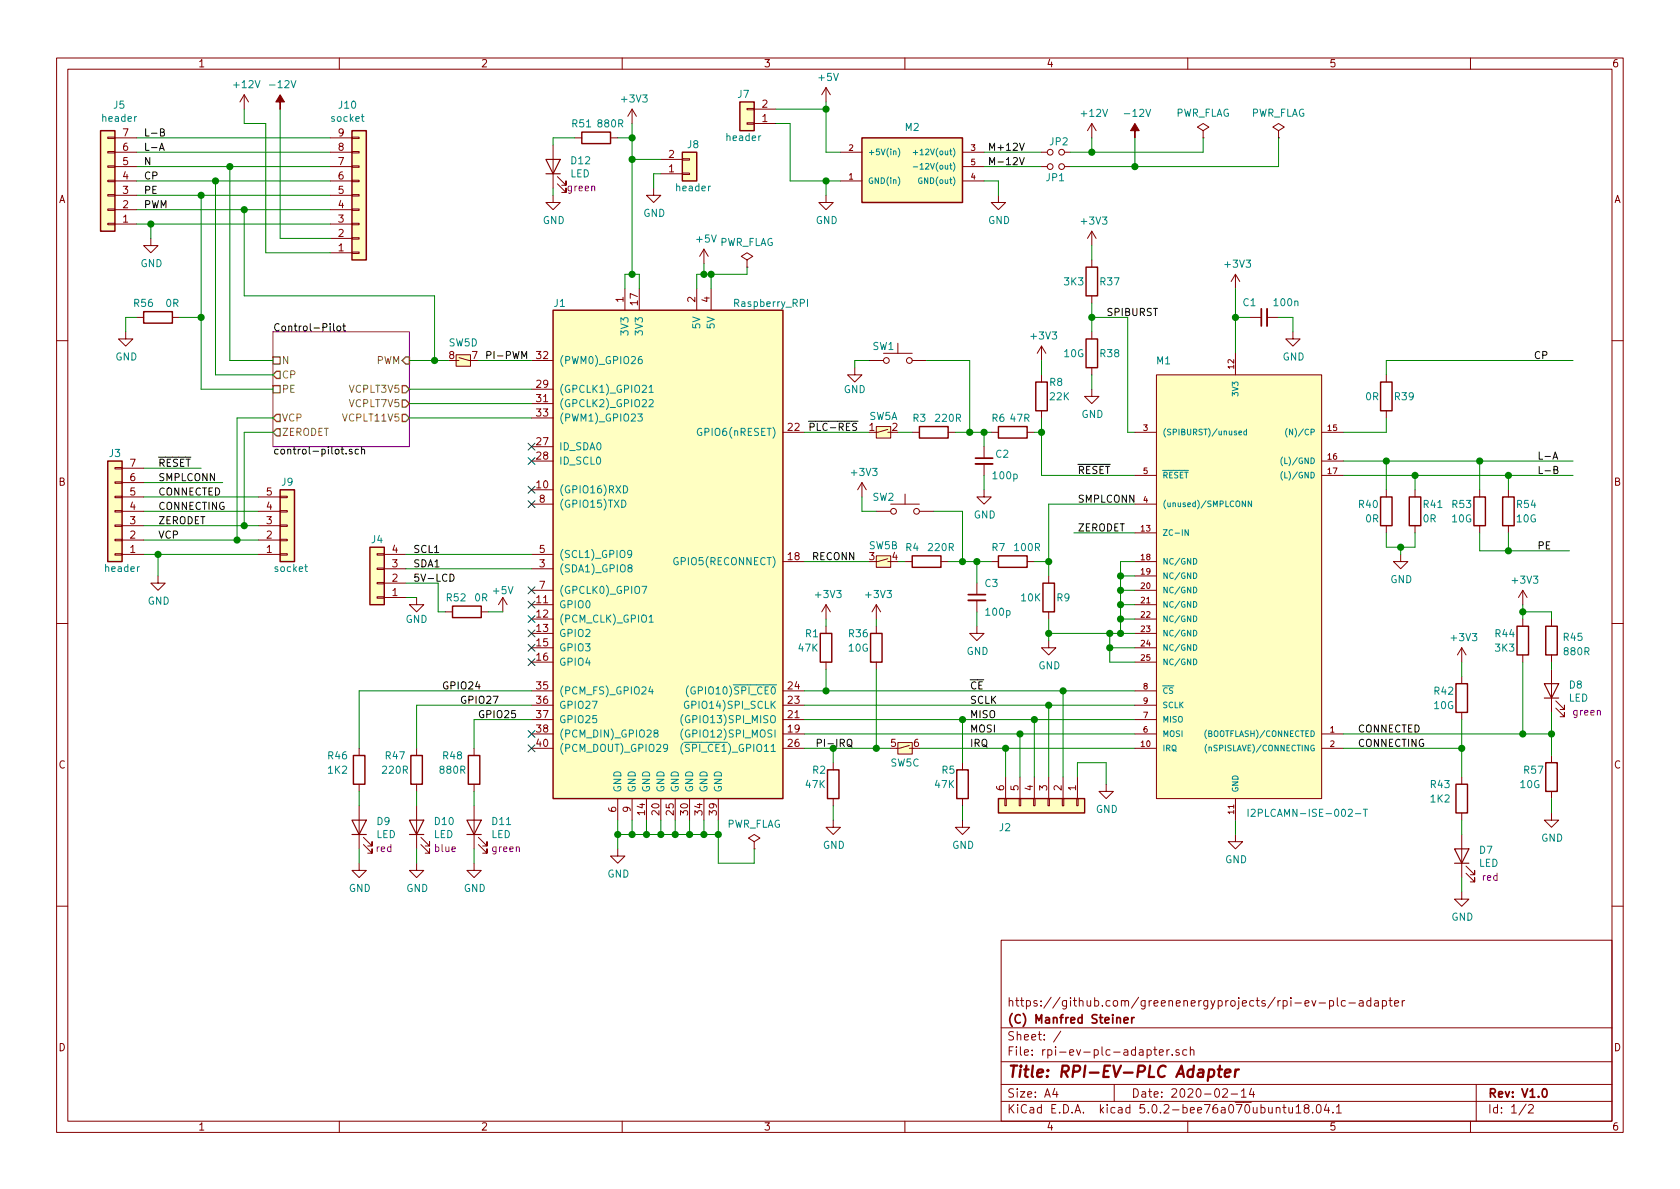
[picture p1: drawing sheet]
<svg xmlns="http://www.w3.org/2000/svg" width="297mm" height="210mm" viewBox="0 0 297 210" stroke-linecap="round" stroke-linejoin="round" font-family="sans-serif">
<g fill="none" stroke="#840000" stroke-width=".18">
<path d="M10 10.3h277v189.9h-277zM12 12.2h273v186.1h-273zM43.2 16.8l-.8 1.2M43.2 16.8v2.5M43.2 16.8l.7 1.2M60 10.3v1.9M110 10.3v1.9M111.8 19.3v2.5M111.8 19.3l-.8 1.3M111.8 19.3l.7 1.3M132.1 19.2h1.2v.2h-1.2zM133.3 19.3h3.9"/>
<path d="M146 15.5l-.7 1.3M146 15.5v2.5M146 15.5l.8 1.3M160 10.3v1.9M210 10.3v1.9M260 10.3v1.9M19 24.3h1.3v.2h-1.3zM19 26.8h1.3v.2h-1.3zM19 29.3h1.3v.3h-1.3zM19 31.9h1.3v.2h-1.3zM19 34.4h1.3v.3h-1.3zM19 37h1.3v.2h-1.3z"/>
<path d="M19 39.5h1.3v.2h-1.3zM20.3 32h3.8M20.3 26.9h3.8M20.3 29.5h3.8M20.3 39.6h3.8M20.3 37.1h3.8M20.3 34.5h3.8M20.3 24.4h3.8M58.4 32h3.8M58.4 26.9h3.8M58.4 29.5h3.8M58.4 39.6h3.8"/>
<path d="M58.4 37.1h3.8M58.4 34.5h3.8M58.4 24.4h3.8M62.2 24.3h1.3v.2h-1.3zM62.2 26.8h1.3v.2h-1.3zM62.2 29.3h1.3v.3h-1.3zM62.2 31.9h1.3v.2h-1.3zM62.2 34.4h1.3v.3h-1.3zM62.2 37h1.3v.2h-1.3zM62.2 39.5h1.3v.2h-1.3zM97.8 34.5v1.3h1.3l-1.3 1.3-1.3-1.3h1.3M97.8 25.6v7.7"/>
<path d="M98.6 32.5l1.5 1.5v-.7v.7h-.8M98.6 31.2l1.5 1.6v-.8v.8h-.8M101.6 24.4h1.3M107.9 24.4h1.3M115.6 33.3v1.2h1.2l-1.2 1.3-1.3-1.3h1.3M116.8 30.7h3.8M116.8 28.2h3.8M120.6 28.1h1.3v.2h-1.3zM120.6 30.6h1.3v.3h-1.3zM132.1 21.7h1.2v.3h-1.2zM133.3 21.8h3.9M146 34.5v1.3h1.3l-1.3 1.3-1.2-1.3h1.2"/>
<path d="M148.6 32h3.8M148.6 26.9h3.8M170.2 32h3.8M170.2 26.9h3.8M170.2 29.5h3.8M176.5 34.5v1.3h1.3l-1.3 1.3-1.2-1.3h1.2M184.1 26.9h1.1M184.1 29.5h1.1M188.2 26.9h1M188.2 29.5h1M193 21.8l-.7 1.3M193 21.8v2.6"/>
<path d="M193 21.8l.8 1.3M212.7 23.1l1-.6-1-.7-1 .7 1 .6v1.3M212.7 24.4h.1M226.1 23.1l1-.6-1-.7-1.1 .7 1.1 .6v1.3M226.1 24.4h.1M22.2 58.7v1.2h1.3l-1.3 1.3-1.2-1.3h1.2M24.1 56.1h1.3M26.7 42.2v1.2h1.2l-1.2 1.3-1.3-1.3h1.3M30.5 56.1h1.2M58.4 44.7h3.8M58.4 42.2h3.8M62.2 42h1.3v.3h-1.3z"/>
<path d="M62.2 44.6h1.3v.2h-1.3zM110.5 51v3.9M113 51v3.9M123.2 51v3.9M124.5 44.1v2.5M124.5 44.1l-.8 1.2M124.5 44.1l.7 1.2M125.7 51v3.9M132.1 46l1-.7-1-.6-1 .6 1 .7v1.2M132.1 47.2h.1M193 40.9v2.5M193 46v1.2"/>
<path d="M193 52.3v1.3M193 58.7v1.2M193 40.9l-.7 1.3M193 40.9l.8 1.3M218.4 48.5l-.7 1.3M218.4 48.5v2.5M218.4 48.5l.8 1.3M221 56.1h2M224 56.1h2.1M228.6 58.7v1.2h1.3l-1.3 1.3-1.3-1.3h1.3M10 60.2h2M80.4 63.7h.8"/>
<path d="M80.6 62.7h2.6v2.1h-2.6zM81.2 63.2l1.7 .5h.5M94 79h3.8M94 68.8h3.8M94 71.4h3.8M94 63.7h3.8M94 73.9h3.8M138.4 76.4h3.8M151.1 65v1.3h1.3l-1.3 1.3-1.2-1.3h1.2M153.7 63.7h2.5M154.9 75.4h2.6v2.1h-2.6zM156.2 62.5h5.1"/>
<path d="M157 75.9l-1.8 .5h-.5M157 76.4h.7M158.7 60.7v1.8M161.3 76.4h1.3M161.3 63.7h2.5M167.6 76.4h1.3M174 79v2M175.3 76.4h1.2M181.6 76.4h1.3M184.1 61.2l-.7 1.3M184.1 61.2v2.5M184.1 66.3v1.3"/>
<path d="M184.1 72.6v1.3M184.1 61.2l.8 1.3M193 68.8v1.3h1.3l-1.3 1.3-1.2-1.3h1.2M193 65v1.3M200.7 76.4h3.8M204.5 66.3h29.2v74.9h-29.2zM218.4 62.5v3.8M233.7 76.4h3.8M245.1 66.3v1.3M245.1 72.6v1.3M285 60.2h2M20.3 82.7h1.3v.2h-1.3z"/>
<path d="M20.3 85.2h1.3v.3h-1.3zM20.3 87.8h1.3v.2h-1.3zM20.3 90.3h1.3v.2h-1.3zM20.3 92.8h1.3v.3h-1.3zM20.3 95.4h1.3v.2h-1.3zM20.3 97.9h1.3v.3h-1.3zM21.6 98h3.8M21.6 90.4h3.8M21.6 95.5h3.8M21.6 93h3.8M21.6 87.9h3.8M21.6 85.3h3.8"/>
<path d="M21.6 82.8h3.8M45.7 98h3.8M45.7 90.4h3.8M45.7 95.5h3.8M45.7 93h3.8M45.7 87.9h3.8M49.5 87.8h1.3v.2h-1.3zM49.5 90.3h1.3v.2h-1.3zM49.5 92.8h1.3v.3h-1.3zM49.5 95.4h1.3v.2h-1.3zM49.5 97.9h1.3v.3h-1.3zM66.7 97.9h1.2v.3h-1.2z"/>
<path d="M67.9 98h3.9M94 86.6h3.8M94 81.5h3.8M94 98h3.8M94 89.1h3.8M138.4 99.3h3.8M152.4 85.3l-.8 1.3M152.4 85.3v2.6M152.4 85.3l.8 1.3M154.9 98.3h2.6v2h-2.6zM154.9 90.4h2.6M157 98.8l-1.8 .5h-.5"/>
<path d="M157 99.3h.7M157.5 89.1h5.1M160 87.4v1.7M160 99.3h1.3M162.6 90.4h2.5M166.4 99.3h1.2M174 86.6v1.3h1.3l-1.3 1.2-1.3-1.2h1.3M174 82v2.1M175.3 99.3h1.2M181.6 99.3h1.3M200.7 99.3h3.8M200.7 89.1h3.8"/>
<path d="M200.7 94.2h3.8M200.7 84.1h3.8M233.7 81.5h3.8M233.7 84.1h3.8M245.1 86.6v1.3M245.1 93v1.2M247.6 98v1.3h1.3l-1.3 1.3-1.2-1.3h1.2M250.2 86.6v1.3M250.2 93v1.2M261.6 86.6v1.3M261.6 93v1.2M266.7 86.6v1.3"/>
<path d="M266.7 93v1.2M10 110.3h2M27.9 101.8v1.3h1.3l-1.3 1.3-1.2-1.3h1.2M66.7 100.5h1.2v.2h-1.2zM66.7 103h1.2v.2h-1.2zM66.7 105.5h1.2v.3h-1.2zM67.9 100.6h3.9M67.9 105.7h3.9M67.9 103.1h3.9M73.7 105.7v1.2h1.2l-1.2 1.3-1.3-1.3h1.3M78.7 108.2h1.3M85.1 108.2h1.3"/>
<path d="M88.9 105.7l-.8 1.2M88.9 105.7v2.5M88.9 105.7l.8 1.2M94 106.9h3.8M94 109.5h3.8M94 112h3.8M94 114.5h3.8M94 117.1h3.8M94 100.6h3.8M94 104.4h3.8M146 106.9v2.6M146 110.7v1.3"/>
<path d="M146 117.1v1.3M146 106.9l-.7 1.3M146 106.9l.8 1.3M154.9 106.9v2.6M154.9 110.7v1.3M154.9 117.1v1.3M154.9 106.9l-.7 1.3M154.9 106.9l.8 1.3M172.7 110.7v1.3h1.3l-1.3 1.3-1.3-1.3h1.3M172.7 103.1v2.1M172.7 106.2v2M185.4 113.3v1.2h1.3l-1.3 1.3-1.3-1.3h1.3"/>
<path d="M185.4 101.8v1.3M185.4 108.2v1.3M200.7 106.9h3.8M200.7 109.5h3.8M200.7 112h3.8M200.7 114.5h3.8M200.7 117.1h3.8M200.7 104.4h3.8M200.7 101.8h3.8M258.4 114.5v2.6M258.4 119.6v1.3M258.4 114.5l-.7 1.3"/>
<path d="M258.4 114.5l.8 1.3M269.2 104.4v2.5M269.2 109.5v1.2M269.2 115.8v1.3M269.2 104.4l-.7 1.3M269.2 104.4l.8 1.3M274.3 109.5v1.2M274.3 115.8v1.3M274.3 118.4v7.6M285 110.3h2M63.5 132.3v1.3M63.5 138.7v1.2"/>
<path d="M73.7 132.3v1.3M73.7 138.7v1.2M83.8 132.3v1.3M83.8 138.7v1.2M94 129.8h3.8M94 127.2h3.8M94 124.7h3.8M94 122.2h3.8M94 132.3h3.8M138.4 129.8h3.8M138.4 127.2h3.8M138.4 124.7h3.8"/>
<path d="M138.4 122.2h3.8M138.4 132.3h3.8M147.3 134.9v1.2M158.7 131.3h2.6v2h-2.6zM160.8 131.8l-1.8 .5h-.5M160.8 132.3h.7M170.2 134.9v1.2M177.8 137.4v3.8M180.3 137.4v3.8M182.9 137.4v3.8M185.4 137.4v3.8M188 137.4v3.8"/>
<path d="M190.5 137.4v3.8M195.6 138.7v1.2h1.2l-1.2 1.3-1.3-1.3h1.3M200.7 129.8h3.8M200.7 127.2h3.8M200.7 124.7h3.8M200.7 122.2h3.8M200.7 132.3h3.8M233.7 129.8h3.8M233.7 132.3h3.8M258.4 126v1.2M258.4 137.4v1.3M274.3 133.6v1.3"/>
<path d="M274.3 139.9v1.3M275.1 125.2l1.5 1.5v-.7v.7h-.8M275.1 123.9l1.5 1.6v-.8v.8h-.8M63.5 152.6v1.3h1.3l-1.3 1.3-1.3-1.3h1.3M63.5 142.5v7.6M64.3 149.3l1.5 1.6v-.8v.8h-.8M64.3 148.1l1.5 1.5v-.8v.8h-.8M73.7 152.6v1.3h1.2l-1.2 1.3-1.3-1.3h1.3M73.7 142.5v7.6M74.4 149.3l1.5 1.6v-.8v.8h-.7M74.4 148.1l1.5 1.5v-.8v.8h-.7M83.8 152.6v1.3h1.3l-1.3 1.3-1.3-1.3h1.3"/>
<path d="M83.8 142.5v7.6M84.6 149.3l1.5 1.6v-.8v.8h-.8M84.6 148.1l1.5 1.5v-.8v.8h-.8M109.2 150.1v1.3h1.3l-1.3 1.2-1.3-1.2h1.3M109.2 141.2v3.8M111.8 141.2v3.8M114.3 141.2v3.8M116.8 141.2v3.8M119.4 141.2v3.8M121.9 141.2v3.8M124.5 141.2v3.8M127 141.2v3.8"/>
<path d="M133.3 148.8l1.1-.6-1.1-.6-1 .6 1 .6v1.3M133.3 150.1h.1M147.3 145v1.3h1.3l-1.3 1.3-1.3-1.3h1.3M147.3 141.2v1.3M170.2 145v1.3h1.2l-1.2 1.3-1.3-1.3h1.3M170.2 141.2v1.3M177.7 141.2h.2v1.3h-.2zM180.2 141.2h.3v1.3h-.3zM182.8 141.2h.2v1.3h-.2zM185.3 141.2h.2v1.3h-.2zM187.8 141.2h.3v1.3h-.3zM190.4 141.2h.2v1.3h-.2z"/>
<path d="M218.4 147.6v1.2h1.3l-1.3 1.3-1.2-1.3h1.2M218.4 141.2v3.8M258.4 157.7v1.3h1.3l-1.3 1.3-1.2-1.3h1.2M258.4 143.8v1.2M258.4 147.6v7.6M259.2 154.4l1.5 1.6v-.8v.8h-.7M259.2 153.2l1.5 1.5v-.8v.8h-.7M274.3 143.8v1.2h1.3l-1.3 1.3-1.3-1.3h1.3M10 160.2h2M177 166.3h108v32h-108zM232 176.9l.3 1 .4-1M233.2 177.4h1.2"/>
<path d="M235.1 177l.4-.1 .3 .3-.1 .6-.2 .1-.4-.1M235.1 176.9v1.5M236.4 176.4v1.3l.3 .2M237.9 177l-.5-.1-.2 .3 .1 .6h.6M238.5 177.4h1.1M240.4 177h.5l.1 .9M241 177.3l-.5 .1-.2 .2 .2 .3 .5-.1M242.4 177l-.5-.1-.2 .3 .1 .6h.6M242.4 176.4v1.5M243.1 177h.5l.1 .9M243.7 177.3l-.5 .1-.2 .2 .2 .3 .5-.1M244.4 177l.5-.1 .2 .3v.6l-.2 .1-.5-.1"/>
<path d="M244.4 176.9v1.5M245.6 176.9h.6M245.8 176.4v1.3l.4 .2M246.6 177.4l.7-.1-.1-.3-.4-.1-.2 .2v.7h.6M247.9 176.9v1M248.4 176.9l-.5 .3M285 160.2h2M60 198.3v1.9M110 198.3v1.9M160 198.3v1.9M177 194.8h108M177 191.8h108"/>
<path d="M177 187.8h108M177 181.8h108M186.5 192.5l-.4 1h1M186.8 193v1M187.6 182.3l-1.3 2M197 191.8v3M202.8 185.7l.5-.1 .3 .3-.1 .6-.2 .1-.5-.1M204 185.6h.5M204.2 185.1v1.3l.3 .2M205 186.1l.7-.1-.1-.3-.4-.1-.2 .2 .1 .7h.5M206.3 185.6v1M206.8 185.6l-.5 .3"/>
<path d="M207.3 186.5v.1M208.5 185.7l-.4-.1-.2 .2 .1 .2 .5 .2v.3h-.6M209.8 185.7l-.4-.1-.3 .3 .1 .6 .2 .1 .4-.1M210 198.3v1.9M210.5 185.7l.2-.1 .3 .1 .1 .9M210.5 185.1v1.5M216.2 192.7l.2-.2h.4l.2 .5-.9 1h.9M217.7 193.5h1.1M219.5 193l.4-.5v1.5M219.5 194h.8M221.3 192.5l-.4 1h.9M221.6 193v1"/>
<path d="M226.8 195.8h.6M227 195.3v1.3l.4 .2M227.9 195.8v.9l.4 .1 .2-.1M228.5 195.8v1M229.2 195.8l.4-.5v1.5M229.2 196.8h.8M230.9 196l-.2-.2-.1-.2 .3-.3h.3l.2 .3v.2l-.7 .2a.48 .48 0 0 0 0 .7l.2 .1 .5-.1a.48 .48 0 0 0-.2-.7M232.1 196.7v.1M232.9 195.5l.3-.2a.94 .94 0 0 1 0 1.5l-.4-.3-.1-.6zM234.5 195.2l-.3 1.1h.9M234.9 195.8v1M235.7 196.7v.1"/>
<path d="M236.3 195.8l.4-.5v1.5M236.3 196.8h.9M260 198.3v1.9M261 191.8v6.5M269.8 195.2l-1.2 2M270.3 195.5l.2-.2h.3l.3 .5-.9 1h.9"/>
<circle cx="185.7" cy="29.5" r=".51"/>
<circle cx="185.7" cy="26.9" r=".51"/>
<circle cx="187.7" cy="29.5" r=".51"/>
<circle cx="187.7" cy="26.9" r=".51"/>
<circle cx="156.7" cy="63.7" r=".51"/>
<circle cx="160.8" cy="63.7" r=".51"/>
<circle cx="158" cy="90.4" r=".51"/>
<circle cx="162.1" cy="90.4" r=".51"/>
</g>
<path d="M223 54.6v3.1M172.5 81h3M171.2 105.2h3M200.1 179.9v1M200.5 179.9l-.3 .1-.1 .2M197.5 180.1l.2-.2 .3 .1 .1 .9M198.7 180.4l.8-.1-.1-.3-.4-.1-.3 .2 .1 .7h.6M272.9 192.6l.1-.1a.8 .8 0 0 1 .5 .8 .8 .8 0 0 1-.5 .7 1 1 0 0 1-.1-1.4z" fill="none" stroke="#840000" stroke-width=".3"/>
<path d="M213.8 189.2a.68 .68 0 0 1 .8 .1v.8a.66 .66 0 0 1-1 .2M215.3 189.1h.8M215.7 188.4l-.2 1.8v.1l.4 .1M216.6 189.8l1-.2-.1-.4-.6-.1-.3 .3v.9l.2 .1 .5-.1M218.5 189.1l-.2 1.3M219 189.1a.55 .55 0 0 0-.6 .4" fill="none" stroke="#840000" stroke-width=".41"/>
<g fill="#ffffc2" stroke="#ffffc2" stroke-width=".18">
<path d="M97.8 54.9h40.6v86.3h-40.6z"/>
<path d="M152.4 24.4h17.8v11.4h-17.8z"/>
<path d="M176.5 141.2h15.3v2.6h-15.3z"/>
<path d="M17.8 23.1h2.5v17.8h-2.5z"/>
<path d="M62.2 23.1h2.6v22.9h-2.6z"/>
<path d="M65.4 96.8h2.5v10.1h-2.5z"/>
<path d="M19 81.5h2.6v17.8h-2.6z"/>
<path d="M49.5 86.6h2.6v12.7h-2.6z"/>
<path d="M204.5 66.3h29.2v74.9h-29.2z"/>
<path d="M154.9 98.3h2.6v2h-2.6z"/>
<path d="M154.9 75.4h2.6v2.1h-2.6z"/>
<path d="M158.7 131.3h2.6v2h-2.6z"/>
<path d="M80.6 62.7h2.6v2.1h-2.6z"/>
<path d="M130.8 18h2.5v5.1h-2.5z"/>
<path d="M120.6 26.9h2.6v5.1h-2.6z"/>
</g>
<g fill="none" stroke="#840000" stroke-width=".25">
<path d="M130.8 18h2.5v5.1h-2.5zM17.8 23.1h2.5v17.8h-2.5zM62.2 23.1h2.6v22.9h-2.6zM102.9 23.4h5v2h-5zM120.6 26.9h2.6v5.1h-2.6zM152.4 24.4h17.8v11.4h-17.8zM25.4 55.1h5.1v2h-5.1zM97.8 54.9h40.6v86.3h-40.6zM192 59.9h2.1v5.1h-2.1zM192 47.2h2.1v5.1h-2.1zM162.6 75.4h5v2.1h-5zM176.5 75.4h5.1v2.1h-5.1z"/>
<path d="M183.1 67.6h2.1v5h-2.1zM244.1 67.6h2v5h-2zM19 81.5h2.6v17.8h-2.6zM49.5 86.6h2.6v12.7h-2.6zM65.4 96.8h2.5v10.1h-2.5zM161.3 98.3h5.1v2h-5.1zM176.5 98.3h5.1v2h-5.1zM244.1 87.9h2v5.1h-2zM249.2 87.9h2v5.1h-2zM260.6 87.9h2v5.1h-2zM265.7 87.9h2v5.1h-2zM80 107.2h5.1v2h-5.1z"/>
<path d="M145 112h2.1v5.1h-2.1zM153.9 112h2.1v5.1h-2.1zM184.4 103.1h2v5.1h-2zM268.2 110.7h2.1v5.1h-2.1zM273.3 110.7h2v5.1h-2zM62.5 133.6h2v5.1h-2zM72.6 133.6h2.1v5.1h-2.1zM82.8 133.6h2v5.1h-2zM146.3 136.1h2v5.1h-2zM169.2 136.1h2v5.1h-2zM257.4 138.7h2.1v5.1h-2.1zM257.4 120.9h2.1v5.1h-2.1z"/>
<path d="M273.3 134.9h2v5h-2zM176.5 141.2h15.3v2.6h-15.3z"/>
</g>
<g fill="none" stroke="#008484" stroke-width=".18">
<path d="M63.9 20.6h.5M64.1 20.2v1.1l.3 .2M158 26.8l.4-.1v.7M158.8 31.3a1.2 1.2 0 0 1 0 1.5M158.8 26.2a1.2 1.2 0 0 1 0 1.6M161.5 27h.8M161.5 29.5h.8M161.9 26.6v.8M163 31.5a.47 .47 0 0 0-.6 .4 .47 .47 0 0 0 .6 .5v-.4h-.2M142.8 52.9v1.3M112.8 73.2h.8l-.5 .5 .4 .1v.5l-.2 .2-.5-.2M113.4 63l-.3 .1a.87 .87 0 0 0 0 1.2l.4-.1v-.6l-.4-.1-.2 .3"/>
<path d="M114.8 68.5l.3-.4v1.3M114.8 70.8l.5-.1 .2 .3-.1 .2-.7 .7h.8M114.8 69.4h.7M124 75.8a.59 .59 0 0 0-.7 .6 .59 .59 0 0 0 .7 .6l.1-.5h-.2M219 76.5l.5-.1v-.1l-.3-.1-.2 .2 .1 .5h.4M220.4 76.3l-.3-.1-.2 .2 .1 .5h.4M220.4 75.9v1M227.6 75.7a1.2 1.2 0 0 0 0 1.6M54.1 99.8v1.1l.3 .2M109.9 88.4a.64 .64 0 0 1 .8 .7 .64 .64 0 0 1-.8 .6zM110.2 85.9a.64 .64 0 0 1 .8 .6 .64 .64 0 0 1-.8 .7zM111.7 97.9l-.2 .2h-.4l-.1-.2v-.4l.2-.2h.3l.2 .3a.97 .97 0 0 1-.2 .9l-.4 .1"/>
<path d="M210.1 93.7v1l-.6-1v1M211 98.7a.51 .51 0 0 1 .6 .6 .51 .51 0 0 1-.6 .5zM220.2 88.6v1l-.6-1v1M221.3 88.6v1l-.6-1v1M226.8 80.8a1.2 1.2 0 0 0 0 1.6M226.8 83.4a1.2 1.2 0 0 0 0 1.5M53.9 100.2h.5M111.3 100.4l-.2-.1v-.3l.4-.1 .3 .2-.1 .2-.5 .2-.2 .2 .1 .3 .2 .1h.3l.2-.2v-.2l-.3-.3M113.5 103.7h.9l-.6 1.2M114.8 109.1l.3-.3v1.2M114.8 110h.7M211 101.3a.51 .51 0 0 1 .6 .5 .51 .51 0 0 1-.6 .5z"/>
<path d="M211 103.8a.51 .51 0 0 1 .6 .5 .51 .51 0 0 1-.6 .5zM211 106.4a.51 .51 0 0 1 .6 .5 .51 .51 0 0 1-.6 .5zM211 108.9a.51 .51 0 0 1 .6 .5 .51 .51 0 0 1-.6 .5zM211 111.4a.51 .51 0 0 1 .6 .6 .51 .51 0 0 1-.6 .5zM211 114a.51 .51 0 0 1 .6 .5 .51 .51 0 0 1-.6 .5zM211 116.5a.51 .51 0 0 1 .6 .5 .51 .51 0 0 1-.6 .5zM115 121.4l-.3 .9h.8M115.3 121.9v.8M115.9 129.6l-.2-.1v-.3l.4-.1 .3 .2-.1 .2-.6 .2-.1 .2 .1 .3 .2 .1h.3l.2-.2v-.2l-.3-.3M118 132.2l-.2 .2h-.4l-.1-.2 .1-.5 .2-.1h.2l.2 .3a.97 .97 0 0 1-.2 .9l-.4 .1M120.8 128.9a1.47 1.47 0 0 0 0 1.9M120.8 126.4a1.47 1.47 0 0 0 0 1.9"/>
<path d="M120.8 131.4a1.47 1.47 0 0 0 0 2M120.9 131.3h1.2M121.7 124.1a.59 .59 0 0 0-.7 .5 .59 .59 0 0 0 .7 .6l.1-.5h-.3M121.7 121.3a1.47 1.47 0 0 0 0 1.9M213.3 129.1a1.2 1.2 0 0 0 0 1.5M213.4 131.6a1.2 1.2 0 0 0 0 1.6M220.7 143.1v1.3M221.2 143.2l.5-.1 .2 .4-.7 .9h.7M239.6 143.9h1M241 143.1h.8M241.4 143.1v1.3"/>
</g>
<g fill="none" stroke="#008400" stroke-width=".18">
<path d="M43.2 19.3v2.5h3.8v22.9h11.4M49.5 19.3v22.9h8.9M137.2 19.3h8.8M146 18v8.9h2.6M24.1 32h34.3M24.1 26.9h34.3M24.1 29.5h34.3M24.1 39.6h34.3M24.1 37.1h34.3M24.1 34.5h34.3M24.1 24.4h34.3M26.7 39.6v2.6"/>
<path d="M35.6 34.5v34.3h12.7M38.1 32v34.3h10.2M40.6 29.5v34.2h7.7M43.2 37.1v15.2h33.6v11.4M97.8 33.3v1.2M101.6 24.4h-3.8v1.2M109.2 24.4h2.6M111.8 21.8v26.7M111.8 28.2h5M116.8 30.7h-1.2v2.6M137.2 21.8h2.5v10.2h8.9M146 32v2.5"/>
<path d="M174 32h2.5v2.5M174 26.9h10.1M174 29.5h10.1M193 24.4v2.5M200.7 24.4v5.1M212.7 24.4v2.5h-23.5M226.1 24.4v5.1h-36.9M24.1 56.1h-1.9v2.6M31.7 56.1h3.9M110.5 51v-2.5h2.5v2.5M124.5 46.6v1.9M125.7 48.5v2.5"/>
<path d="M132.1 47.2v1.3h-8.9v2.5M193 56.1h6.4v20.3h1.3M193 43.4v2.6M193 53.6v5.1M218.4 51v11.5M218.4 56.1h2.6M226.1 56.1h2.5v2.6M48.3 76.4h-5.1v16.6M48.3 73.9h-6.4v21.6M72.4 63.7h7M72.4 68.8h21.6M72.4 71.4h21.6"/>
<path d="M72.4 73.9h21.6M84.5 63.7h9.5M142.2 76.4h11.5M153.7 63.7h-2.6v1.3M158.7 76.4h2.6M163.8 63.7h7.6v12.7M168.9 76.4h6.4M174 76.4v2.6M182.9 76.4h1.2M184.1 63.7v2.6M184.1 73.9v10.2h16.6M193 66.3v2.5"/>
<path d="M245.1 73.9v2.5h-7.6M278.1 63.7h-33v2.6M25.4 98h20.3M25.4 87.9h20.3M25.4 90.4h20.3M25.4 95.5h20.3M25.4 82.8h10.2M25.4 85.3h14M25.4 93h20.3M27.9 98v3.8M71.8 98h22.2M142.2 99.3h11.5"/>
<path d="M152.4 87.9v2.5h2.5M158.7 99.3h1.3M165.1 90.4h5.1v8.9M167.6 99.3h7.7M172.7 99.3v3.8M174 84.1v2.5M182.9 99.3h2.5M189.9 94.2h10.8M200.7 99.3h-2.6v12.7M200.7 89.1h-15.3v12.7M237.5 84.1h40.6M237.5 81.5h40.6"/>
<path d="M245.1 81.5v5.1M245.1 94.2v2.6h5.1v-2.6M247.6 96.8v1.2M250.2 84.1v2.5M261.6 81.5v5.1M261.6 94.2v3.2h15.9M266.7 84.1v2.5M266.7 94.2v3.2M71.8 105.7h1.9M71.8 100.6h22.2M71.8 103.1h5.7v5.1h1.2M86.4 108.2h2.5"/>
<path d="M146 109.5v1.2M146 118.4v3.8M154.9 109.5v1.2M154.9 118.4v13.9M172.7 108.2v2.5M185.4 109.5v3.8M185.4 112h15.3M196.2 114.5h4.5M196.2 112v5.1h4.5M198.1 101.8h2.6M198.1 104.4h2.6M198.1 106.9h2.6"/>
<path d="M198.1 109.5h2.6M258.4 117.1v2.5M269.2 106.9v2.6M269.2 117.1v12.7M269.2 108.2h5.1v1.3M274.3 117.1v1.3M63.5 139.9v2.6M73.7 139.9v2.6M83.8 139.9v2.6M94 122.2h-30.5v10.1M94 124.7h-20.3v7.6M94 127.2h-10.2v5.1"/>
<path d="M142.2 132.3h15.3M142.2 122.2h58.5M142.2 129.8h58.5M142.2 124.7h58.5M142.2 127.2h58.5M147.3 132.3v2.6M162.6 132.3h38.1M170.2 127.2v7.7M177.8 132.3v5.1M180.3 129.8v7.6M182.9 127.2v10.2M185.4 124.7v12.7"/>
<path d="M188 122.2v15.2M190.5 137.4v-2.5h5.1v3.8M237.5 132.3h20.9M237.5 129.8h36.8M258.4 127.2v10.2M274.3 126v7.6M63.5 150.1v2.5M73.7 150.1v2.5M83.8 150.1v2.5M109.2 145v5.1M109.2 147.6h17.8M111.8 145v2.6"/>
<path d="M114.3 145v2.6M116.8 145v2.6M119.4 145v2.6M121.9 145v2.6M124.5 145v2.6M127 145v7.6h6.3v-2.5M147.3 142.5v2.5M170.2 142.5v2.5M218.4 145v2.6M258.4 145v2.6M258.4 155.2v2.5M274.3 141.2v2.6"/>
</g>
<g fill="#840000" stroke="#840000" stroke-width=".18">
<path d="M200.7 21.8l.7 1.3h-.7v1.3v-1.3h-.8z"/>
<path d="M49.5 16.8l.8 1.2h-.8v1.3v-1.3h-.7z"/>
</g>
<g fill="#008400" stroke="#008400" stroke-width=".25">
<circle cx="124.5" cy="48.5" r=".51"/>
<circle cx="124.5" cy="147.6" r=".51"/>
<circle cx="121.9" cy="147.6" r=".51"/>
<circle cx="119.4" cy="147.6" r=".51"/>
<circle cx="116.8" cy="147.6" r=".51"/>
<circle cx="114.3" cy="147.6" r=".51"/>
<circle cx="111.8" cy="147.6" r=".51"/>
<circle cx="109.2" cy="147.6" r=".51"/>
<circle cx="174" cy="76.4" r=".51"/>
<circle cx="171.5" cy="76.4" r=".51"/>
<circle cx="184.2" cy="76.4" r=".51"/>
<circle cx="146.1" cy="122.2" r=".51"/>
<circle cx="147.3" cy="132.3" r=".51"/>
<circle cx="218.4" cy="56.1" r=".51"/>
<circle cx="177.8" cy="132.3" r=".51"/>
<circle cx="180.3" cy="129.8" r=".51"/>
<circle cx="188" cy="122.2" r=".51"/>
<circle cx="185.4" cy="99.3" r=".51"/>
<circle cx="154.9" cy="132.3" r=".51"/>
<circle cx="193" cy="56.1" r=".51"/>
<circle cx="245.1" cy="81.5" r=".51"/>
<circle cx="76.8" cy="63.7" r=".51"/>
<circle cx="26.7" cy="39.6" r=".51"/>
<circle cx="27.9" cy="98" r=".51"/>
<circle cx="43.2" cy="37.1" r=".51"/>
<circle cx="40.6" cy="29.5" r=".51"/>
<circle cx="38.1" cy="32" r=".51"/>
<circle cx="35.6" cy="34.5" r=".51"/>
<circle cx="41.9" cy="95.5" r=".51"/>
<circle cx="182.9" cy="127.2" r=".51"/>
<circle cx="185.4" cy="124.7" r=".51"/>
<circle cx="170.2" cy="127.2" r=".51"/>
<circle cx="111.8" cy="48.5" r=".51"/>
<circle cx="247.7" cy="96.8" r=".51"/>
<circle cx="261.6" cy="81.5" r=".51"/>
<circle cx="266.7" cy="84.1" r=".51"/>
<circle cx="266.7" cy="97.4" r=".51"/>
<circle cx="250.2" cy="84.1" r=".51"/>
<circle cx="172.7" cy="99.3" r=".51"/>
<circle cx="170.2" cy="99.3" r=".51"/>
<circle cx="125.7" cy="48.5" r=".51"/>
<circle cx="127" cy="147.6" r=".51"/>
<circle cx="111.8" cy="24.4" r=".51"/>
<circle cx="43.2" cy="93" r=".51"/>
<circle cx="193" cy="26.9" r=".51"/>
<circle cx="200.7" cy="29.5" r=".51"/>
<circle cx="269.2" cy="108.2" r=".51"/>
<circle cx="269.2" cy="129.8" r=".51"/>
<circle cx="258.4" cy="132.3" r=".51"/>
<circle cx="185.4" cy="112" r=".51"/>
<circle cx="198.1" cy="112" r=".51"/>
<circle cx="198.1" cy="101.8" r=".51"/>
<circle cx="198.1" cy="104.4" r=".51"/>
<circle cx="198.1" cy="106.9" r=".51"/>
<circle cx="198.1" cy="109.5" r=".51"/>
<circle cx="196.2" cy="112" r=".51"/>
<circle cx="196.2" cy="114.5" r=".51"/>
<circle cx="146.1" cy="19.3" r=".51"/>
<circle cx="146.1" cy="32" r=".51"/>
<circle cx="111.8" cy="28.2" r=".51"/>
<circle cx="35.6" cy="56.1" r=".51"/>
<circle cx="274.3" cy="129.8" r=".51"/>
</g>
<path d="M224 54.6v3.1M172.5 82h3M171.2 106.2h3" fill="none" stroke="#840000" stroke-width=".33"/>
<path d="M48.3 58.7h24.1v20.3h-24.1z" fill="none" stroke="#840084" stroke-width=".18"/>
<g fill="none" stroke="#000" stroke-width=".18">
<path d="M28.2 26.6l.4-1.3 .4 1.3M28.3 26.2h.6M28.4 23.4l.5-.1 .1-.2v-.2l-.6-.1v1.2h.5l.1-.1 .1-.3-.3-.2M180.3 25.3l.4 1.3 .4-1.3M180.3 27.9l.4 1.2 .4-1.2M59 57.2v1.1l.2 .2M59.7 57.7h.3l.2 .2-.1 .5-.3 .1-.2-.2zM60.6 57.7h.5M60.8 57.2v1.1l.3 .2M62.2 79.5l-.3-.1-.2 .2 .1 .2 .4 .1v.3h-.5M63.4 79.5l-.4-.1-.2 .3 .1 .5h.5M63.9 79.6l.2-.2 .3 .1 .1 .8"/>
<path d="M63.9 79v1.3M92.3 63.4v-1.3l.4 1 .4-1v1.3M150.5 74.5h1.2M151.5 74.9l-.5-.1-.2 .2 .1 .4 .5 .2 .1 .3-.3 .2h-.5M61.2 80.2v.1M274.6 81.2l.4-1.3 .4 1.3M274.7 80.8h.6M274.8 83.1l.5-.1 .1-.2v-.2l-.6-.1v1.2h.4l.2-.1 .1-.3-.3-.2M79.6 101.5a.64 .64 0 0 1 .7 .7 .64 .64 0 0 1-.7 .6zM149.8 130.9l.2-.1a.42 .42 0 0 1 .6 .1 .88 .88 0 0 1-.3 1.1l-.3-.1a1.07 1.07 0 0 1-.2-1zM150 131.7l.7 .4"/>
</g>
<path d="M48.3 68.2h1.2v1.3h-1.2zM48.3 63.1h1.2v1.3h-1.2zM48.9 73.3h.6v1.2h-.6l-.6-.6zM48.9 65.7h.6v1.2h-.6l-.6-.6zM48.9 75.8h.6v1.3h-.6l-.6-.7zM71.1 73.3h.7l.6 .6-.6 .6h-.7zM71.1 70.7h.7l.6 .7-.6 .6h-.7zM71.1 68.2h.7l.6 .6-.6 .7h-.7zM71.8 63.1h.6v1.3h-.6l-.7-.7z" fill="none" stroke="#848400" stroke-width=".25"/>
<g fill="none" stroke="#000084" stroke-width=".18">
<path d="M93.4 78.4l1.2 1.2M94.6 78.4l-1.2 1.2M93.4 80.9l1.2 1.2M93.4 86l1.2 1.2M93.4 88.5l1.2 1.3M94.6 80.9l-1.2 1.2M94.6 86l-1.2 1.2M94.6 88.5l-1.2 1.3M93.4 116.5l1.2 1.2M93.4 108.9l1.2 1.2M93.4 106.3l1.2 1.2M93.4 103.8l1.2 1.2"/>
<path d="M93.4 113.9l1.2 1.3M93.4 111.4l1.2 1.2M94.6 116.5l-1.2 1.2M94.6 108.9l-1.2 1.2M94.6 106.3l-1.2 1.2M94.6 103.8l-1.2 1.2M94.6 113.9l-1.2 1.3M94.6 111.4l-1.2 1.2M93.4 131.7l1.2 1.2M93.4 129.2l1.2 1.2M94.6 131.7l-1.2 1.2M94.6 129.2l-1.2 1.2"/>
</g>
<path d="M96.5 28.2h2.6l-1.3 2.5zM96.5 30.7h2.6M273 120.9h2.6l-1.3 2.5zM273 123.4h2.6M62.2 145h2.6l-1.3 2.6zM62.2 147.6h2.6M72.4 145h2.5l-1.2 2.6zM72.4 147.6h2.5M82.5 145h2.6l-1.3 2.6zM82.5 147.6h2.6M257.2 150.1h2.5l-1.3 2.5zM257.2 152.6h2.5" fill="none" stroke="#840000" stroke-width=".2"/>
<text font-size="2.8" fill="#840000" x="178" y="190.5">Title: RPI-EV-PLC Adapter</text>
<g font-size="2.1" fill="#840000">
<text x="178" y="178">https://github.com/greenenergyprojects/rpi-ev-plc-adapter</text>
<text x="178" y="184">Sheet: /</text>
<text x="178" y="181">(C) Manfred Steiner</text>
<text x="178" y="186.7">File: rpi-ev-plc-adapter.sch</text>
<text x="178" y="196.9">KiCad E.D.A. kicad 5.0.2-bee76a070ubuntu18.04.1</text>
<text x="178" y="194.1">Size: A4</text>
<text x="200" y="194.1">Date: 2020-02-14</text>
<text x="263" y="194.1">Rev: V1.0</text>
<text x="263" y="196.9">Id: 1/2</text>
</g>
<g font-size="1.8" fill="#840000">
<text x="35" y="11.9">1</text>
<text x="85" y="11.9">2</text>
<text x="135" y="11.9">3</text>
<text x="185" y="11.9">4</text>
<text x="235" y="11.9">5</text>
<text x="285" y="11.9">6</text>
<text x="134.8" y="21.6">1</text>
<text x="134.8" y="19">2</text>
<text x="21.7" y="29.2">5</text>
<text x="21.7" y="26.7">6</text>
<text x="21.7" y="24.1">7</text>
<text x="59.8" y="29.2">7</text>
<text x="59.8" y="26.7">8</text>
<text x="59.8" y="24.1">9</text>
<text x="118.3" y="27.9">2</text>
<text x="10.4" y="35.9">A</text>
<text x="21.7" y="34.3">3</text>
<text x="21.7" y="31.7">4</text>
<text x="59.8" y="34.3">5</text>
<text x="59.8" y="31.7">6</text>
<text x="118.3" y="30.5">1</text>
<text x="285.4" y="35.9">A</text>
<text x="21.7" y="39.4">1</text>
<text x="21.7" y="36.8">2</text>
<text x="59.8" y="41.9">2</text>
<text x="59.8" y="39.4">3</text>
<text x="59.8" y="36.8">4</text>
<text x="59.8" y="44.4">1</text>
<text x="110.2" y="53.4" transform="rotate(-90 110.2 53.4)">1</text>
<text x="112.8" y="53.9" transform="rotate(-90 112.8 53.9)">17</text>
<text x="122.9" y="53.4" transform="rotate(-90 122.9 53.4)">2</text>
<text x="125.5" y="53.4" transform="rotate(-90 125.5 53.4)">4</text>
<text x="79.4" y="63.5">8</text>
<text x="83.5" y="63.5">7</text>
<text x="94.9" y="63.5">32</text>
<text x="94.9" y="68.6">29</text>
<text x="94.9" y="71.1">31</text>
<text x="94.9" y="73.7">33</text>
<text x="139.4" y="76.2">22</text>
<text x="153.7" y="76.2">1</text>
<text x="157.8" y="76.2">2</text>
<text x="23" y="82.5">7</text>
<text x="94.9" y="78.7">27</text>
<text x="94.9" y="81.3">28</text>
<text x="10.4" y="85.9">B</text>
<text x="23" y="87.6">5</text>
<text x="23" y="85.1">6</text>
<text x="47.1" y="87.6">5</text>
<text x="94.9" y="86.4">10</text>
<text x="95.4" y="88.9">8</text>
<text x="285.4" y="85.9">B</text>
<text x="23" y="95.2">2</text>
<text x="23" y="92.7">3</text>
<text x="23" y="90.2">4</text>
<text x="47.1" y="95.2">2</text>
<text x="47.1" y="92.7">3</text>
<text x="47.1" y="90.2">4</text>
<text x="23" y="97.8">1</text>
<text x="47.1" y="97.8">1</text>
<text x="69.4" y="100.3">3</text>
<text x="69.4" y="97.8">4</text>
<text x="95.4" y="100.3">3</text>
<text x="95.4" y="97.8">5</text>
<text x="139.4" y="99.1">18</text>
<text x="153.7" y="99.1">3</text>
<text x="157.8" y="99.1">4</text>
<text x="69.4" y="105.4">1</text>
<text x="69.4" y="102.9">2</text>
<text x="94.9" y="106.7">11</text>
<text x="95.4" y="104.1">7</text>
<text x="94.9" y="109.2">12</text>
<text x="94.9" y="111.8">13</text>
<text x="94.9" y="114.3">15</text>
<text x="94.9" y="116.8">16</text>
<text x="94.9" y="121.9">35</text>
<text x="94.9" y="124.5">36</text>
<text x="139.4" y="124.5">23</text>
<text x="139.4" y="121.9">24</text>
<text x="94.9" y="127">37</text>
<text x="94.9" y="129.5">38</text>
<text x="139.4" y="129.5">19</text>
<text x="139.4" y="127">21</text>
<text x="10.4" y="135.9">C</text>
<text x="94.9" y="132.1">40</text>
<text x="139.4" y="132.1">26</text>
<text x="157.5" y="132.1">5</text>
<text x="161.6" y="132.1">6</text>
<text x="285.4" y="135.9">C</text>
<text x="109" y="143.6" transform="rotate(-90 109 143.6)">6</text>
<text x="111.5" y="143.6" transform="rotate(-90 111.5 143.6)">9</text>
<text x="177.5" y="139.8" transform="rotate(-90 177.5 139.8)">6</text>
<text x="180.1" y="139.8" transform="rotate(-90 180.1 139.8)">5</text>
<text x="182.6" y="139.8" transform="rotate(-90 182.6 139.8)">4</text>
<text x="185.2" y="139.8" transform="rotate(-90 185.2 139.8)">3</text>
<text x="187.7" y="139.8" transform="rotate(-90 187.7 139.8)">2</text>
<text x="190.2" y="139.8" transform="rotate(-90 190.2 139.8)">1</text>
<text x="114" y="144.1" transform="rotate(-90 114 144.1)">14</text>
<text x="116.6" y="144.1" transform="rotate(-90 116.6 144.1)">20</text>
<text x="119.1" y="144.1" transform="rotate(-90 119.1 144.1)">25</text>
<text x="121.7" y="144.1" transform="rotate(-90 121.7 144.1)">30</text>
<text x="124.2" y="144.1" transform="rotate(-90 124.2 144.1)">34</text>
<text x="126.7" y="144.1" transform="rotate(-90 126.7 144.1)">39</text>
<text x="10.4" y="185.9">D</text>
<text x="285.4" y="185.9">D</text>
<text x="35" y="199.9">1</text>
<text x="85" y="199.9">2</text>
<text x="135" y="199.9">3</text>
<text x="185" y="199.9">4</text>
<text x="235" y="199.9">5</text>
<text x="285" y="199.9">6</text>
</g>
<g font-size="1.8" fill="#008484">
<text x="41.5" y="15.6">+12V</text>
<text x="48.1" y="15.6">-12V</text>
<text x="130.5" y="17.3">J7</text>
<text x="144.8" y="14.3">+5V</text>
<text x="18.2" y="21.5">header</text>
<text x="20.1" y="19.2">J5</text>
<text x="58.6" y="21.5">socket</text>
<text x="60" y="19.2">J10</text>
<text x="101.2" y="22.5">R51</text>
<text x="105.8" y="22.5">880R</text>
<text x="110.1" y="18.1">+3V3</text>
<text x="160.1" y="23.2">M2</text>
<text x="191.3" y="20.7">+12V</text>
<text x="199.2" y="20.7">-12V</text>
<text x="207.8" y="20.6">PWR_FLAG</text>
<text x="221.1" y="20.6">PWR_FLAG</text>
<text x="101" y="29.1">D12</text>
<text x="121.6" y="26.2">J8</text>
<text x="128.5" y="24.9">header</text>
<text x="185.6" y="25.7">JP2</text>
<text x="100.8" y="31.4">LED</text>
<text x="119.7" y="33.8">header</text>
<text x="185" y="32">JP1</text>
<text x="96" y="39.6">GND</text>
<text x="113.7" y="38.3">GND</text>
<text x="144.2" y="39.6">GND</text>
<text x="174.7" y="39.6">GND</text>
<text x="191.3" y="39.7">+3V3</text>
<text x="24.8" y="47.2">GND</text>
<text x="123.2" y="42.9">+5V</text>
<text x="127.1" y="43.5">PWR_FLAG</text>
<text x="216.7" y="47.3">+3V3</text>
<text x="188.2" y="50.5">3K3</text>
<text x="194.6" y="50.5">R37</text>
<text x="23.7" y="54.3">R56</text>
<text x="29.4" y="54.3">0R</text>
<text x="98" y="54.3">J1</text>
<text x="111.1" y="59" transform="rotate(-90 111.1 59)">3V3</text>
<text x="113.7" y="59" transform="rotate(-90 113.7 59)">3V3</text>
<text x="123.8" y="58" transform="rotate(-90 123.8 58)">5V</text>
<text x="126.4" y="58" transform="rotate(-90 126.4 58)">5V</text>
<text x="130" y="54.3">Raspberry_RPI</text>
<text x="219.8" y="54.1">C1</text>
<text x="225.4" y="54.1">100n</text>
<text x="20.4" y="63.7">GND</text>
<text x="79.4" y="61.3">SW5D</text>
<text x="98.8" y="64.4">(PWM0)_GPIO26</text>
<text x="154.3" y="61.9">SW1</text>
<text x="182.4" y="60">+3V3</text>
<text x="188.2" y="63.2">10G</text>
<text x="194.6" y="63.2">R38</text>
<text x="204.5" y="64.4">M1</text>
<text x="226.8" y="63.7">GND</text>
<text x="98.8" y="69.5">(GPCLK1)_GPIO21</text>
<text x="149.2" y="69.5">GND</text>
<text x="185.6" y="68.2">R8</text>
<text x="185.7" y="70.8">22K</text>
<text x="241.5" y="70.8">0R</text>
<text x="246.7" y="70.8">R39</text>
<text x="98.8" y="72">(GPCLK2)_GPIO22</text>
<text x="98.8" y="74.5">(PWM1)_GPIO23</text>
<text x="123.9" y="77.1">GPIO6(nRESET)</text>
<text x="153.7" y="74.3">SW5A</text>
<text x="161.4" y="74.6">R3</text>
<text x="165.5" y="74.6">220R</text>
<text x="175.4" y="74.6">R6</text>
<text x="178.7" y="74.6">47R</text>
<text x="191.2" y="73.9">GND</text>
<text x="19.4" y="80.8">J3</text>
<text x="98.8" y="79.6">ID_SDA0</text>
<text x="98.8" y="82.2">ID_SCL0</text>
<text x="176.1" y="80.9">C2</text>
<text x="49.8" y="85.9">J9</text>
<text x="98.8" y="87.2">(GPIO16)RXD</text>
<text x="98.8" y="89.8">(GPIO15)TXD</text>
<text x="150.7" y="84.2">+3V3</text>
<text x="154.3" y="88.6">SW2</text>
<text x="175.7" y="84.8">100p</text>
<text x="240.3" y="89.8">R40</text>
<text x="251.7" y="89.8">R41</text>
<text x="256.8" y="89.8">R53</text>
<text x="268.2" y="89.8">R54</text>
<text x="172.2" y="91.7">GND</text>
<text x="241.5" y="92.4">0R</text>
<text x="251.7" y="92.4">0R</text>
<text x="256.8" y="92.4">10G</text>
<text x="268.2" y="92.4">10G</text>
<text x="18.7" y="101.1">header</text>
<text x="48.6" y="101.1">socket</text>
<text x="65.7" y="96.1">J4</text>
<text x="98.8" y="101.2">(SDA1)_GPIO8</text>
<text x="98.8" y="98.7">(SCL1)_GPIO9</text>
<text x="119.6" y="99.9">GPIO5(RECONNECT)</text>
<text x="153.7" y="97.1">SW5B</text>
<text x="160.2" y="97.5">R4</text>
<text x="164.3" y="97.5">220R</text>
<text x="175.4" y="97.5">R7</text>
<text x="179.5" y="97.5">100R</text>
<text x="26.1" y="106.9">GND</text>
<text x="79" y="106.3">R52</text>
<text x="84" y="106.3">0R</text>
<text x="87.3" y="105.1">+5V</text>
<text x="98.8" y="107.6">GPIO0</text>
<text x="98.8" y="105">(GPCLK0)_GPIO7</text>
<text x="144.3" y="105.8">+3V3</text>
<text x="153.2" y="105.8">+3V3</text>
<text x="174.2" y="103.8">C3</text>
<text x="180.6" y="106.3">10K</text>
<text x="186.9" y="106.3">R9</text>
<text x="245.8" y="103.1">GND</text>
<text x="267.5" y="103.2">+3V3</text>
<text x="71.7" y="110.2">GND</text>
<text x="98.8" y="110.1">(PCM_CLK)_GPIO1</text>
<text x="98.8" y="112.6">GPIO2</text>
<text x="142.4" y="112.7">R1</text>
<text x="150.1" y="112.7">R36</text>
<text x="174.4" y="108.9">100p</text>
<text x="256.7" y="113.4">+3V3</text>
<text x="264.4" y="112.7">R44</text>
<text x="276.5" y="113.3">R45</text>
<text x="98.8" y="115.2">GPIO3</text>
<text x="98.8" y="117.7">GPIO4</text>
<text x="141.2" y="115.2">47K</text>
<text x="150.1" y="115.2">10G</text>
<text x="170.9" y="115.8">GND</text>
<text x="183.6" y="118.4">GND</text>
<text x="264.4" y="115.2">3K3</text>
<text x="276.7" y="115.9">880R</text>
<text x="98.8" y="122.8">(PCM_FS)_GPIO24</text>
<text x="98.8" y="125.3">GPIO27</text>
<text x="121.8" y="125.3">GPIO14)SPI_SCLK</text>
<text x="122.6" y="122.8">(GPIO10)SPI_CE0</text>
<text x="253.6" y="125.4">10G</text>
<text x="253.6" y="122.9">R42</text>
<text x="277.3" y="124.1">LED</text>
<text x="277.5" y="121.8">D8</text>
<text x="98.8" y="127.9">GPIO25</text>
<text x="98.8" y="130.4">(PCM_DIN)_GPIO28</text>
<text x="121.5" y="130.4">(GPIO12)SPI_MOSI</text>
<text x="121.5" y="127.9">(GPIO13)SPI_MISO</text>
<text x="58.1" y="134.3">R46</text>
<text x="58.1" y="136.8">1K2</text>
<text x="67.7" y="136.8">220R</text>
<text x="68.2" y="134.3">R47</text>
<text x="77.9" y="136.8">880R</text>
<text x="78.4" y="134.3">R48</text>
<text x="98.8" y="133">(PCM_DOUT)_GPIO29</text>
<text x="121.6" y="133">(SPI_CE1)_GPIO11</text>
<text x="143.7" y="136.8">R2</text>
<text x="157.5" y="135.6">SW5C</text>
<text x="166.6" y="136.8">R5</text>
<text x="269.5" y="136.8">R57</text>
<text x="109.9" y="140.2" transform="rotate(-90 109.9 140.2)">GND</text>
<text x="112.4" y="140.2" transform="rotate(-90 112.4 140.2)">GND</text>
<text x="114.9" y="140.2" transform="rotate(-90 114.9 140.2)">GND</text>
<text x="117.5" y="140.2" transform="rotate(-90 117.5 140.2)">GND</text>
<text x="120" y="140.2" transform="rotate(-90 120 140.2)">GND</text>
<text x="122.6" y="140.2" transform="rotate(-90 122.6 140.2)">GND</text>
<text x="125.1" y="140.2" transform="rotate(-90 125.1 140.2)">GND</text>
<text x="127.6" y="140.2" transform="rotate(-90 127.6 140.2)">GND</text>
<text x="142.5" y="139.4">47K</text>
<text x="165.4" y="139.4">47K</text>
<text x="193.8" y="143.8">GND</text>
<text x="253" y="139.4">R43</text>
<text x="253" y="141.9">1K2</text>
<text x="268.8" y="139.4">10G</text>
<text x="66.5" y="148.2">LED</text>
<text x="66.7" y="145.9">D9</text>
<text x="76.7" y="148.2">LED</text>
<text x="76.9" y="145.9">D10</text>
<text x="86.8" y="148.2">LED</text>
<text x="87.1" y="145.9">D11</text>
<text x="128.4" y="146.4">PWR_FLAG</text>
<text x="176.7" y="147">J2</text>
<text x="222.3" y="144.4">I2PLCAMN-ISE-002-T</text>
<text x="272.5" y="148.8">GND</text>
<text x="107.4" y="155.2">GND</text>
<text x="145.5" y="150.1">GND</text>
<text x="168.4" y="150.1">GND</text>
<text x="216.6" y="152.6">GND</text>
<text x="261.5" y="153.3">LED</text>
<text x="261.6" y="151">D7</text>
<text x="61.7" y="157.7">GND</text>
<text x="71.8" y="157.7">GND</text>
<text x="82" y="157.7">GND</text>
<text x="256.6" y="162.8">GND</text>
</g>
<g font-size="1.8">
<text x="25.4" y="29.2">N</text>
<text x="25.4" y="26.7">L-A</text>
<text x="25.4" y="24.1">L-B</text>
<text x="174.6" y="26.7">M+12V</text>
<text x="174.6" y="29.2">M-12V</text>
<text x="25.4" y="34.3">PE</text>
<text x="25.4" y="31.7">CP</text>
<text x="25.4" y="36.8">PWM</text>
<text x="48.3" y="58.6">Control-Pilot</text>
<text x="195.6" y="55.9">SPIBURST</text>
<text x="85.7" y="63.5">PI-PWM</text>
<text x="271.1" y="63.5">CP</text>
<text x="142.9" y="76.2">PLC-RES</text>
<text x="27.9" y="82.5">RESET</text>
<text x="48.3" y="80.4">control-pilot.sch</text>
<text x="190.5" y="83.8">RESET</text>
<text x="271.8" y="81.3">L-A</text>
<text x="271.8" y="83.8">L-B</text>
<text x="27.9" y="87.6">CONNECTED</text>
<text x="27.9" y="85.1">SMPLCONN</text>
<text x="190.5" y="88.9">SMPLCONN</text>
<text x="27.9" y="95.2">VCP</text>
<text x="27.9" y="90.2">CONNECTING</text>
<text x="27.9" y="92.7">ZERODET</text>
<text x="190.5" y="94">ZERODET</text>
<text x="73" y="100.3">SDA1</text>
<text x="73" y="97.8">SCL1</text>
<text x="143.5" y="99.1">RECONN</text>
<text x="271.8" y="97.1">PE</text>
<text x="73" y="102.9">5V-LCD</text>
<text x="78.1" y="121.9">GPIO24</text>
<text x="81.3" y="124.5">GPIO27</text>
<text x="171.4" y="121.9">CE</text>
<text x="171.4" y="124.5">SCLK</text>
<text x="84.5" y="127">GPIO25</text>
<text x="171.4" y="127">MISO</text>
<text x="171.4" y="129.5">MOSI</text>
<text x="240" y="129.5">CONNECTED</text>
<text x="144.1" y="132.1">PI-IRQ</text>
<text x="171.4" y="132.1">IRQ</text>
<text x="240" y="132.1">CONNECTING</text>
</g>
<g font-size="1.8" fill="#840084">
<text x="100.4" y="33.8">green</text>
<text x="278.2" y="126.5">green</text>
<text x="66.5" y="150.7">red</text>
<text x="76.9" y="150.7">blue</text>
<text x="87.1" y="150.7">green</text>
<text x="262.1" y="155.7">red</text>
</g>
<g font-size="1.8" fill="#848400">
<text x="49.8" y="64.4">N</text>
<text x="66.5" y="64.4">PWM</text>
<text x="49.8" y="66.9">CP</text>
<text x="49.8" y="69.5">PE</text>
<text x="61.9" y="69.5">VCPLT3V5</text>
<text x="49.8" y="74.5">VCP</text>
<text x="49.8" y="77.1">ZERODET</text>
<text x="60.9" y="74.5">VCPLT11V5</text>
<text x="61.9" y="72">VCPLT7V5</text>
</g>
<g font-size="1.4" fill="#840000">
<text x="150.1" y="26.7">2</text>
<text x="171.7" y="26.7">3</text>
<text x="171.7" y="29.2">5</text>
<text x="150.1" y="31.7">1</text>
<text x="171.7" y="31.7">4</text>
<text x="218.2" y="65.2" transform="rotate(-90 218.2 65.2)">12</text>
<text x="202.2" y="76.2">3</text>
<text x="234.8" y="76.2">15</text>
<text x="202.2" y="83.8">5</text>
<text x="234.8" y="81.3">16</text>
<text x="234.8" y="83.8">17</text>
<text x="202.2" y="88.9">4</text>
<text x="201.8" y="94">13</text>
<text x="201.8" y="99.1">18</text>
<text x="201.8" y="101.6">19</text>
<text x="201.8" y="104.1">20</text>
<text x="201.8" y="106.7">21</text>
<text x="201.8" y="109.2">22</text>
<text x="201.8" y="111.8">23</text>
<text x="201.8" y="114.3">24</text>
<text x="201.8" y="116.8">25</text>
<text x="202.2" y="121.9">8</text>
<text x="202.2" y="124.5">9</text>
<text x="202.2" y="129.5">6</text>
<text x="202.2" y="127">7</text>
<text x="235.2" y="129.5">1</text>
<text x="201.8" y="132.1">10</text>
<text x="235.2" y="132.1">2</text>
<text x="218.2" y="143.9" transform="rotate(-90 218.2 143.9)">11</text>
</g>
<g font-size="1.4" fill="#008484">
<text x="153.4" y="27.4">+5V(in)</text>
<text x="162.7" y="27.4">+12V(out)</text>
<text x="163" y="30">-12V(out)</text>
<text x="153.4" y="32.5">GND(in)</text>
<text x="162.9" y="32.5">GND(out)</text>
<text x="218.9" y="69.8" transform="rotate(-90 218.9 69.8)">3V3</text>
<text x="205.5" y="77">(SPIBURST)/unused</text>
<text x="228.3" y="77">(N)/CP</text>
<text x="227.3" y="82">(L)/GND</text>
<text x="205.5" y="89.7">(unused)/SMPLCONN</text>
<text x="205.5" y="84.6">RESET</text>
<text x="227.3" y="84.6">(L)/GND</text>
<text x="205.5" y="94.7">ZC-IN</text>
<text x="205.5" y="99.8">NC/GND</text>
<text x="205.5" y="102.4">NC/GND</text>
<text x="205.5" y="104.9">NC/GND</text>
<text x="205.5" y="107.4">NC/GND</text>
<text x="205.5" y="110">NC/GND</text>
<text x="205.5" y="112.5">NC/GND</text>
<text x="205.5" y="115.1">NC/GND</text>
<text x="205.5" y="117.6">NC/GND</text>
<text x="205.5" y="122.7">CS</text>
<text x="205.5" y="125.2">SCLK</text>
<text x="205.5" y="130.3">MOSI</text>
<text x="205.5" y="127.8">MISO</text>
<text x="213.6" y="130.3">(BOOTFLASH)/CONNECTED</text>
<text x="205.5" y="132.8">IRQ</text>
<text x="213.9" y="132.8">(nSPISLAVE)/CONNECTING</text>
<text x="218.9" y="140.2" transform="rotate(-90 218.9 140.2)">GND</text>
</g>
</svg>
